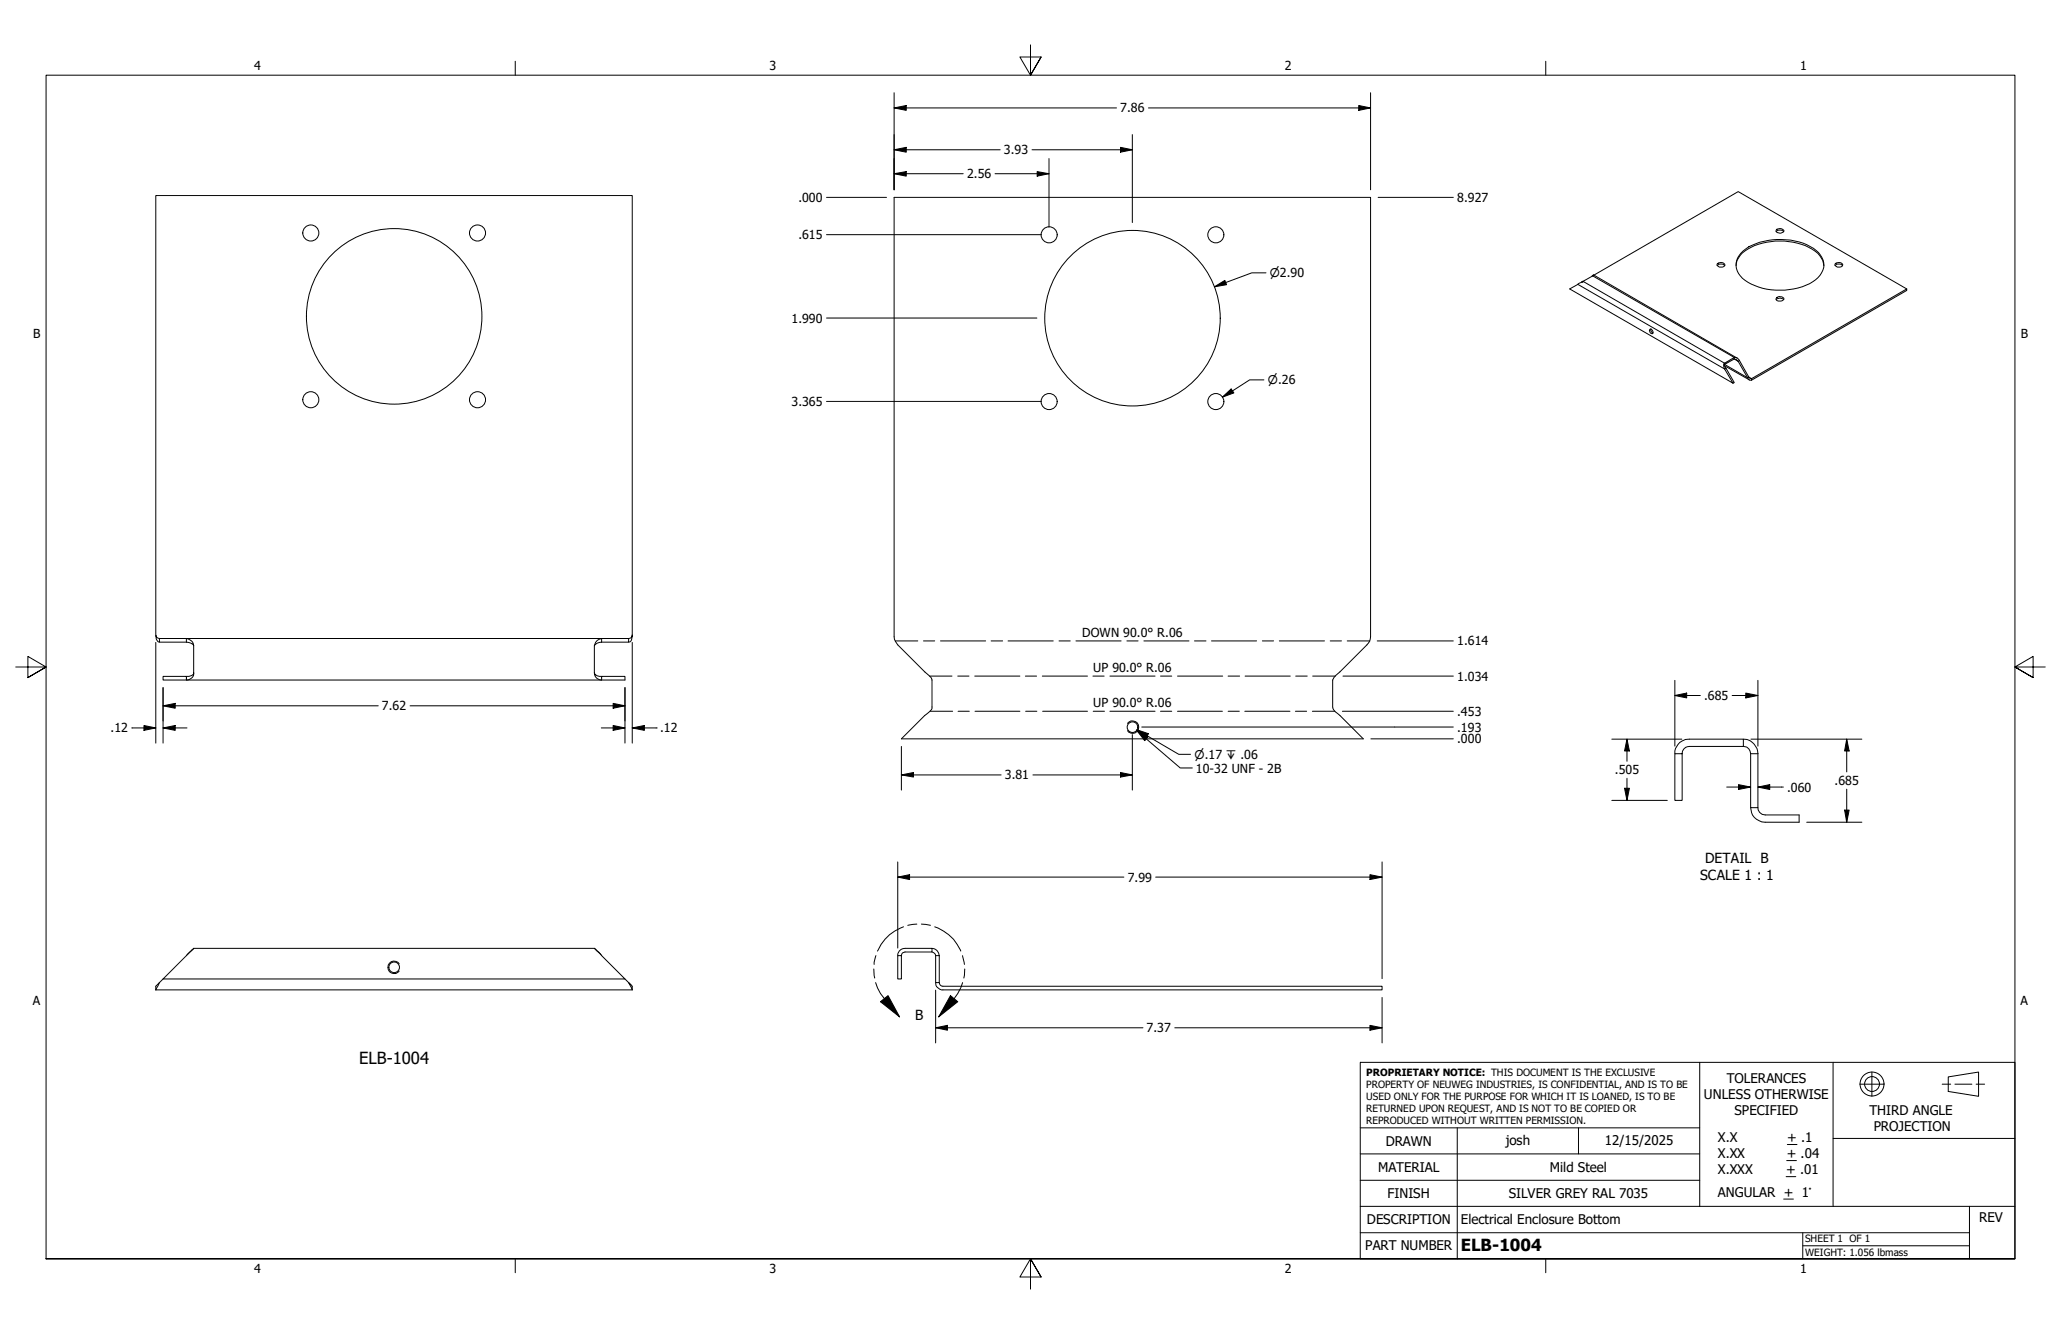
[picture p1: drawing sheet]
<svg xmlns="http://www.w3.org/2000/svg" width="432mm" height="279mm" viewBox="0 0 432 279" stroke-linecap="round" stroke-linejoin="round" font-family="sans-serif">
<!-- layer: Hidden Narrow (ANSI) -->
<path d="M236.2 151.5a1.3 1.3 0 0 1 1.9-.2 1.3 1.3 0 0 1 0 1.9 1.3 1.3 0 0 1-1.9-.2M83.6 201.9a1.3 1.3 0 0 0-1.9-.2 1.3 1.3 0 0 0 0 1.9 1.3 1.3 0 0 0 1.9-.2" fill="none" stroke="#000" stroke-width=".21"/>
<!-- layer: Visible (ANSI) -->
<g fill="none" stroke="#000" stroke-width=".21">
<path d="M187.3 41.3h99.8v92a2.17 2.17 0 0 1-.7 1.8l-5.7 5.6a3.4 3.4 0 0 0-1.5 1.7v5.7a1.84 1.84 0 0 0 1.1 1.4l5.3 5.2h-96.8l5.4-5.2a1.52 1.52 0 0 0 1.1-1.4v-5.7l-.2-.5-7-6.8-.5-.8-.3-1zM331.4 59.1h.1M331.5 59h.1M331.7 58.9l-2.8 1.6 34.2 19.8-1.8-3M331.7 58.9l-.2 .1M331.7 58.9l-.3 .2M333.5 57.8l.4-.2-2.2 1.3M333.9 57.7l30.3-17.6 35.3 20.4M333.9 57.6l30 17.4M359.8 55.2a.94 .94 0 0 1 1.6 .4 1.05 1.05 0 0 1-1.7-.2zM359.8 55.6a1.07 1.07 0 0 1 1.5 0M363.7 55.6a4.7 4.7 0 0 1 3.1-3.8 13.9 13.9 0 0 1 13.4 .8 4.3 4.3 0 0 1 1.9 3"/>
<path d="M364.7 53a11.7 11.7 0 0 1 9.5-2.8 9.7 9.7 0 0 1 7.2 3.2 3.5 3.5 0 0 1-1 5.2 14 14 0 0 1-14.8 .1 3.6 3.6 0 0 1-.9-5.7zM372.1 48.5a1.15 1.15 0 0 1 1.6 0M372.3 48l1-.1a.41 .41 0 0 1 .4 .6 1.08 1.08 0 0 1-1.6 0zM384.5 55.2a1.04 1.04 0 0 1 1.6 .2 .92 .92 0 0 1-.8 .5 .92 .92 0 0 1-.9-.5zM384.5 55.6a1.07 1.07 0 0 1 1.5 0M345.6 69h.1a.56 .56 0 0 1 .5 .3 .56 .56 0 0 1-.1 .6l-.4-.3zM345.9 68.9l.1 .6 .3 .2M361.3 76.6l5.2 3M361.3 77.3l.3-.1 1.7 2.9-.2 .2M361.6 77.2l-.3-.5v-.4l2-1.1v-.3l-2.1 1.2-.1 .5 .2 .7M363.3 75.2l.5 .1 .4 .4M363.3 74.9l.7 .1 .4 .5"/>
<path d="M364.4 75.5l-.2 .2M364.4 75.5l2 3.5-.3 .1-1.9-3.4M366.4 79l.6 .3 32.5-18.8v.3l-32.5 18.8h-.5l-.4-.5M372.1 62.7a1.15 1.15 0 0 1 1.6 0M372.2 62.4a1.07 1.07 0 0 1 1.6 .2 1 1 0 0 1-1.7 .1zM32.6 133v-92h99.9v92M33.4 133.7a.76 .76 0 0 1-.8-.7l.2 .9 .3 .5 .3 .1M39.1 133.7l.4 .2a1.51 1.51 0 0 1 1.1 1.4 1.31 1.31 0 0 0-1.5-.8zM40.6 135.3v5.6M124.5 135.3v5.6M126 134.5a1.71 1.71 0 0 0-1.5 .8M126 133.7v.8"/>
<path d="M126 133.7l-.4 .2a1.77 1.77 0 0 0-1.1 1.4M126 133.7h-92.6v.8h5.7M126 133.7h5.7v.8h-5.7M131.7 133.7a.67 .67 0 0 0 .8-.7l-.2 1.1-.3 .3-.3 .1M34.2 141.7h4.9v.7h-4.9zM39.1 141.7l.9-.2a.64 .64 0 0 0 .6-.6 1.41 1.41 0 0 1-1.5 1.5h91.8v-.7h-4.9v.7h-.1a1.53 1.53 0 0 1-1.4-1.5l.2 .4a1.58 1.58 0 0 0 1.3 .4M350.9 157.9h1.5v9.7h-1.5zM350.9 157.9a2.99 2.99 0 0 1 3-3.1h11.4v1.5h-11.4a1.51 1.51 0 0 0-1.5 1.6M365.3 156.3a1.43 1.43 0 0 1 1.5 1.6M365.3 154.8a3.1 3.1 0 0 1 3 3.1M366.8 157.9h1.5M366.8 157.9v11.3h1.5v-11.3"/>
<path d="M366.8 169.2a3 3 0 0 0 3 3h7.1M368.3 169.2a1.51 1.51 0 0 0 1.5 1.5h7.1M40.6 198.6l-6.4 6.4h96.7l-6.4-6.4M40.6 198.6l-1.4 1.4M40.6 198.6h83.9M124.5 198.6l1.4 1.4M195.3 199.4l.5 .3 .2 .5M195.3 198.6l.3 .1a1.64 1.64 0 0 1 1.2 1.5M32.6 207.3h99.9M33.4 205.8l-.8 .8v.7M33.4 205.8l-.8 1.5M34.2 205l-.8 .8"/>
<path d="M130.9 205l.8 .8M131.7 205.8l.8 .8v.7zM188.1 200.2h.7v4.8h-.7zM188.1 200.2l.1-.6a1.57 1.57 0 0 1 1.4-1h5.7v.8h-5.7l-.5 .2-.3 .6M196 200.2h.8M196 200.2v5.6h.8v-5.6M196 205.8a1.51 1.51 0 0 0 1.5 1.5h92.1v-.7h-92.1a.76 .76 0 0 1-.7-.8"/>
<circle cx="65.1" cy="48.8" r="1.68"/>
<circle cx="100" cy="48.8" r="1.68"/>
<circle cx="219.8" cy="49.2" r="1.68"/>
<circle cx="254.7" cy="49.2" r="1.68"/>
<circle cx="82.6" cy="66.3" r="18.4"/>
<circle cx="237.3" cy="66.6" r="18.4"/>
<circle cx="65.1" cy="83.7" r="1.68"/>
<circle cx="100" cy="83.7" r="1.68"/>
<circle cx="219.8" cy="84.1" r="1.68"/>
<circle cx="254.7" cy="84.1" r="1.68"/>
<circle cx="237.3" cy="152.3" r="1.11"/>
<circle cx="82.6" cy="202.6" r="1.11"/>
</g>
<!-- layer: Visible Narrow (ANSI) -->
<path d="M330.6 59.6l30.7 17.7M331.4 59.1h.1M331.7 58.9l29.6 17.2v.2l4.8 2.8M333.7 57.8l29.6 17.1M363.3 75.2l.9 .5M366.4 79l.6 .3v.3" fill="none" stroke="#000" stroke-width=".21"/>
<!-- layer: Bend UP -->
<g fill="none" stroke="#000" stroke-width=".21">
<path d="M194.8 141.6h4.7M194.9 149h4.7M200.7 141.6h2.3M200.7 149h2.4M204.2 141.6h9.5M204.3 149h9.4M214.8 141.6h2.4M214.9 149h2.3M218.4 141.6h9.4M218.4 149h9.4M229 141.6h2.3M229 149h2.4"/>
<path d="M232.5 141.6h9.5M232.5 149h9.5M243.1 141.6h2.4M243.1 149h2.4M246.7 141.6h9.5M246.7 149h9.4M257.3 141.6h2.4M257.3 149h2.4M260.8 149h9.5M260.9 141.6h9.4M271.4 149h2.3M271.5 141.6h2.4"/>
<path d="M275 149h4.7M275 141.6h4.8"/>
</g>
<!-- layer: Bend DOWN -->
<g fill="none" stroke="#000" stroke-width=".21">
<path d="M187.6 134.2h4.7M193.5 134.2h2.3M197 134.2h9.5M207.6 134.2h2.5M211.2 134.2h9.5M221.9 134.2h2.3M225.4 134.2h9.5M236.1 134.2h2.3M239.6 134.2h9.5M250.3 134.2h2.4M253.8 134.2h9.5M264.5 134.2h2.3"/>
<path d="M268 134.2h9.5M278.7 134.2h2.4M282.3 134.2h4.7"/>
</g>
<!-- layer: Break Line (ANSI) -->
<path d="M376.9 170.7v1.5" fill="none" stroke="#000" stroke-width=".21"/>
<!-- layer: Detail Boundary (ANSI) -->
<path d="M189.3 194.1a9.2 9.2 0 0 0-5.5 5.1M192.1 193.5l-1.9 .3M193 193.5l1.9 .3M195.8 194.1a9.2 9.2 0 0 1 5.5 5.1M183.1 202.9l.2 2M183.5 205.8l1 2.3 4 4.9M183.5 200.2l-.4 1.8M184.5 209.8l1.6-1.3 2.4 4.5zM199.1 208.5l1.6 1.3-4 3.2zM201.7 200.2l.4 1.8M201.7 205.8l-1 2.3-4 4.9M202.1 202.9l-.2 2" fill="none" stroke="#000" stroke-width=".21"/>
<path d="M184.5 209.8l1.6-1.3 2.4 4.5zM199.1 208.5l1.6 1.3-4 3.2z" fill="#000"/>
<!-- layer: Border (ANSI) -->
<path d="M107.9 12.8v2.9M215.9 9.4v6.3l-2.2-3.8h4.4l-2.2 3.8 2.2-3.8M323.8 12.8v2.9M3.3 139.7h6.4l-3.9-2.2v4.4l3.9-2.2-3.9 2.2M428.5 139.7h-6.4l3.9-2.2v4.4l-3.9-2.2 3.9 2.2M9.7 263.7v-248h412.4v248h-412.4h412.4M107.9 263.7v2.9M218.1 267.5l-2.2-3.8 2.2 3.8h-4.4l2.2-3.8v6.3M323.8 263.7v2.9" fill="none" stroke="#000" stroke-width=".21"/>
<!-- layer: Title (ANSI) -->
<g fill="none" stroke="#000" stroke-width=".21">
<path d="M285 222.5h137.1v41.2h-137.1zM285 236.2h71.1M305.3 236.2v27.5M330.7 236.2v5.5M356.1 222.5v30.2M374.5 239.7h2M384 222.5v15.9M389.6 227.1h5.1M392.2 224.5v5.1M406.9 227.1h1.8M408.2 225.6l6.3-1.1v5.1l-6.3-1zM409.6 227.1h3.5"/>
<path d="M414 227.1h1.8M422.1 238.4h-38.1v14.3M285 258.2h127.6M285 252.7h137.1M285 247.2h71.1M285 241.7h71.1M373.7 251.1h2M374.2 246.4h2M374.3 243.1h2.1M377.7 258.2v5.5M412.6 252.7v11M377.7 260.9h34.9"/>
<circle cx="392.2" cy="227" r="2.51"/>
<circle cx="392.2" cy="227" r="1.56"/>
</g>
<!-- layer: Dimension (ANSI) -->
<g fill="none" stroke="#000" stroke-width=".21">
<path d="M187.3 19.4v20.4M287.1 19.4v20.4M187.3 22.6l2.6-.5v1zM187.3 36.4l2.6-.5v1zM187.3 31.4l2.6-.5v1zM187.3 22.6h46.6M187.3 36.4h14.5M187.3 31.4h22.2M208.5 36.4h11.3M216.2 31.4h21M217.3 35.9l2.5 .5-2.5 .5zM219.8 33.2v14.4"/>
<path d="M234.8 30.9l2.4 .5-2.4 .5zM237.2 28.2v18.4M240.6 22.6h46.5M284.7 22.1l2.4 .5-2.4 .5zM173.2 41.3h12.5M173.2 49.1h45M265.2 57.2h-2.9l-7.9 2.9M288.7 41.3h15.8M173.2 66.6h44M254.4 60.1l2.2-1.4 .4 .9zM264.8 79.6h-3l-5.7 3.6M173.2 84.1h45"/>
<path d="M256.1 83.2l1.8-1.7 .6 .8zM32.6 134.6v21M132.5 134.6v21M288.5 134.2h16M27.6 152.5h5M30.2 152l2.4 .5-2.4 .5zM34.2 147.8l2.5-.5v1zM34.2 152.5l2.5-.5v1zM34.2 147.8h45M34.2 144v11.6M34.2 152.5h5M85.9 147.8h45"/>
<path d="M126 152.5h4.9M128.5 147.3l2.4 .5-2.4 .5zM128.5 152l2.4 .5-2.4 .5zM130.9 144v11.6M132.5 152.5l2.5-.5v1zM132.5 152.5h5M137.5 152.5h.1M188.8 156.3v9.2M237.2 153.9v11.6M239.2 152.3h65.3M281.2 149h23.3M281.4 141.6h23.1"/>
<path d="M287.2 154.7h17.3M337.7 154.8h14.7M340.9 154.8l.5 2.5h-1zM340.9 154.8v4.6M350.9 145.7l2.5-.5v1zM350.9 145.7h5.3M350.9 142.5v13.8M362.9 145.7h5.4M365.8 145.2l2.5 .5-2.5 .5zM366.8 154.8h23.3M368.3 142.5v13.8M386.9 154.8l.5 2.5h-.9z"/>
<path d="M386.9 154.8v6.9M188.8 162.3l2.6-.5v1zM188.8 162.3h20.9M216.4 162.3h20.8M234.8 161.8l2.4 .5-2.4 .5zM337.7 167.6h11.6M340.4 165.1h1l-.5 2.5zM340.9 163v4.6M361.8 164.8h5M364.2 164.3l2.6 .5-2.6 .6zM368.3 164.8l2.5-.5v1.1zM368.3 164.8h5.3"/>
<path d="M378.5 172.2h11.6M386.5 169.7h.9l-.5 2.5zM386.9 165.3v6.9M188.1 183.7l2.5-.5v1zM188.1 183.7h47.4M188.1 180.5v18.1M242.1 183.7h47.5M287 183.2l2.6 .5-2.6 .5zM289.6 180.5v24.5M196 215.3l2.5-.5v1zM196 215.3h43.5M196 207.4v11"/>
<path d="M246.1 215.3h43.5M287 214.8l2.6 .5-2.6 .5zM289.6 208.9v9.5"/>
</g>
<g fill="#000">
<path d="M187.3 22.6l2.6-.5v1zM187.3 36.4l2.6-.5v1zM187.3 31.4l2.6-.5v1zM217.3 35.9l2.5 .5-2.5 .5zM234.8 30.9l2.4 .5-2.4 .5zM284.7 22.1l2.4 .5-2.4 .5zM254.4 60.1l2.2-1.4 .4 .9zM256.1 83.2l1.8-1.7 .6 .8zM30.2 152l2.4 .5-2.4 .5zM34.2 147.8l2.5-.5v1zM34.2 152.5l2.5-.5v1zM128.5 147.3l2.4 .5-2.4 .5z"/>
<path d="M128.5 152l2.4 .5-2.4 .5zM132.5 152.5l2.5-.5v1zM340.9 154.8l.5 2.5h-1zM350.9 145.7l2.5-.5v1zM365.8 145.2l2.5 .5-2.5 .5zM386.9 154.8l.5 2.5h-.9zM188.8 162.3l2.6-.5v1zM234.8 161.8l2.4 .5-2.4 .5zM340.4 165.1h1l-.5 2.5zM364.2 164.3l2.6 .5-2.6 .6zM368.3 164.8l2.5-.5v1.1zM386.5 169.7h.9l-.5 2.5z"/>
<path d="M188.1 183.7l2.5-.5v1zM287 183.2l2.6 .5-2.6 .5zM196 215.3l2.5-.5v1zM287 214.8l2.6 .5-2.6 .5z"/>
</g>
<!-- layer: Symbol (ANSI) -->
<path d="M238.2 152.8l2.4 .9-.5 .9zM238.2 152.8l8.8 5.2h2.4M238.3 153.1l2.2 1.3-.7 .7zM238.3 153.1l9 7.7h2.5" fill="none" stroke="#000" stroke-width=".21"/>
<path d="M238.3 153.1l2.2 1.3-.7 .7zM238.2 152.8l2.4 .9-.5 .9z" fill="#000"/>
<g font-size="3.5">
<text x="75.2" y="222.9">ELB-1004</text>
<text x="306.1" y="262">ELB-1004</text>
</g>
<g font-size="2.9">
<text x="356.2" y="184.4">SCALE 1 : 1</text>
<text x="357.3" y="180.8">DETAIL B</text>
<text x="191.7" y="213.7">B</text>
</g>
<g font-size="2.8">
<text x="361.8" y="226.9">TOLERANCES</text>
<text x="357" y="230.3">UNLESS OTHERWISE</text>
<text x="363.4" y="233.6">SPECIFIED</text>
<text x="391.7" y="233.5">THIRD ANGLE</text>
<text x="290.3" y="240">DRAWN</text>
<text x="315.5" y="239.7">josh</text>
<text x="336.2" y="239.8">12/15/2025</text>
<text x="359.9" y="239.3">X.X</text>
<text x="374.5" y="239.3">+ .1</text>
<text x="392.6" y="236.8">PROJECTION</text>
<text x="288.7" y="245.5">MATERIAL</text>
<text x="324.7" y="245.5">Mild Steel</text>
<text x="359.9" y="242.6">X.XX</text>
<text x="359.9" y="245.9">X.XXX</text>
<text x="374.2" y="245.9">+ .01</text>
<text x="374.3" y="242.6">+ .04</text>
<text x="290.7" y="251">FINISH</text>
<text x="316.1" y="251">SILVER GREY RAL 7035</text>
<text x="359.9" y="250.7">ANGULAR + 1°</text>
<text x="286.4" y="256.4">DESCRIPTION</text>
<text x="306.1" y="256.3">Electrical Enclosure Bottom</text>
<text x="414.7" y="256">REV</text>
<text x="286" y="261.9">PART NUMBER</text>
</g>
<g font-size="2.6">
<text x="53.3" y="14.7">4</text>
<text x="161.2" y="14.7">3</text>
<text x="269.2" y="14.7">2</text>
<text x="377.1" y="14.7">1</text>
<text x="234.7" y="23.6">7.86</text>
<text x="210.3" y="32.3">3.93</text>
<text x="202.6" y="37.3">2.56</text>
<text x="167.3" y="42.3">.000</text>
<text x="305.3" y="42.3">8.927</text>
<text x="167.3" y="50.1">.615</text>
<text x="6.9" y="70.8">B</text>
<text x="165.9" y="67.6">1.990</text>
<text x="423.4" y="70.8">B</text>
<text x="165.9" y="85">3.365</text>
<text x="226.8" y="133.4">DOWN 90.0° R.06</text>
<text x="305.3" y="135.2">1.614</text>
<text x="229" y="140.8">UP 90.0° R.06</text>
<text x="305.3" y="142.6">1.034</text>
<text x="80" y="148.8">7.62</text>
<text x="229" y="148.1">UP 90.0° R.06</text>
<text x="305.3" y="149.9">.453</text>
<text x="357.1" y="146.6">.685</text>
<text x="23.2" y="153.4">.12</text>
<text x="138.3" y="153.4">.12</text>
<text x="305.3" y="155.7">.000</text>
<text x="305.3" y="153.2">.193</text>
<text x="250.6" y="161.8">10-32 UNF - 2B</text>
<text x="210.5" y="163.3">3.81</text>
<text x="338.3" y="162.2">.505</text>
<text x="374.5" y="165.8">.060</text>
<text x="384.4" y="164.5">.685</text>
<text x="236.3" y="184.7">7.99</text>
<text x="6.9" y="210.5">A</text>
<text x="423.3" y="210.5">A</text>
<text x="240.2" y="216.2">7.37</text>
<text x="53.3" y="266.6">4</text>
<text x="161.2" y="266.6">3</text>
<text x="269.2" y="266.6">2</text>
<text x="377.1" y="266.6">1</text>
</g>
<g font-size="2.5">
<text x="266.1" y="58">⌀2.90</text>
<text x="265.6" y="80.5">⌀.26</text>
<text x="250.3" y="158.9">⌀.17 ↧ .06</text>
</g>
<g font-size="2.1">
<text x="286.3" y="225.4">PROPRIETARY NOTICE: THIS DOCUMENT IS THE EXCLUSIVE</text>
<text x="286.3" y="227.8">PROPERTY OF NEUWEG INDUSTRIES, IS CONFIDENTIAL, AND IS TO BE</text>
<text x="286.3" y="230.4">USED ONLY FOR THE PURPOSE FOR WHICH IT IS LOANED, IS TO BE</text>
<text x="286.3" y="232.9">RETURNED UPON REQUEST, AND IS NOT TO BE COPIED OR</text>
<text x="286.3" y="235.4">REPRODUCED WITHOUT WRITTEN PERMISSION.</text>
<text x="378.2" y="260.2">SHEET 1 OF 1</text>
<text x="378.2" y="263">WEIGHT: 1.056 lbmass</text>
</g>
</svg>
